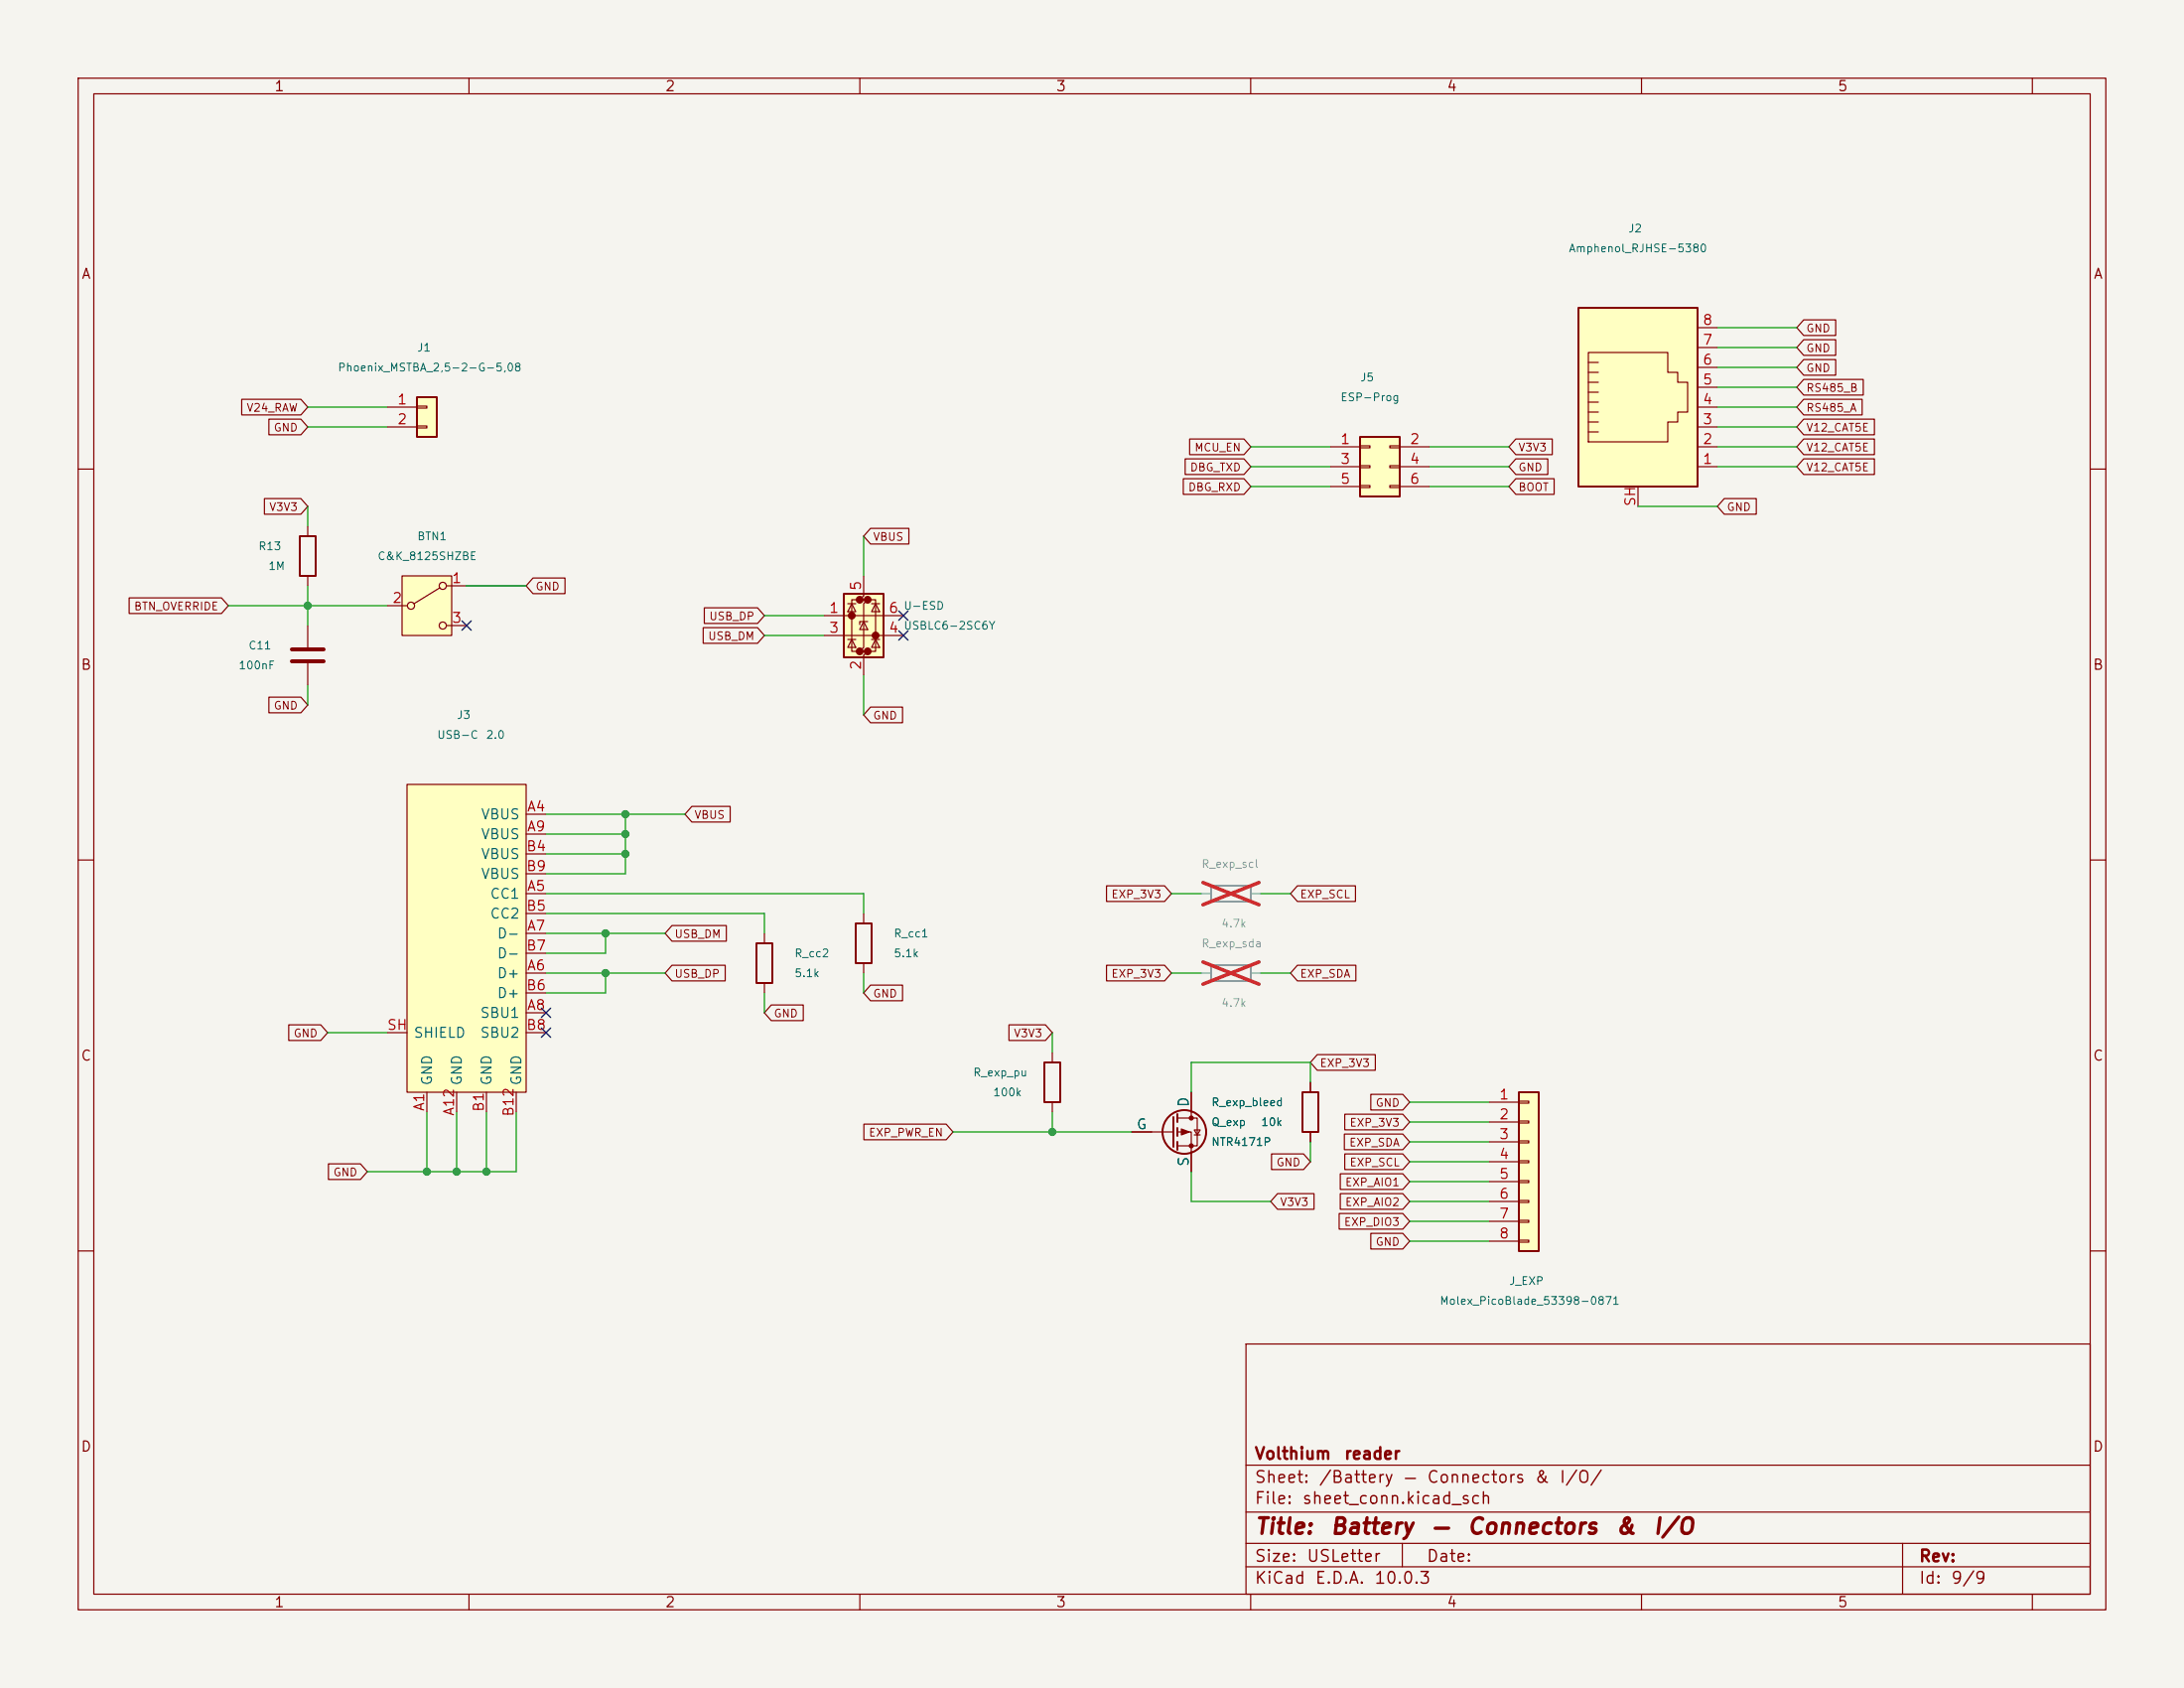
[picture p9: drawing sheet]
<svg xmlns="http://www.w3.org/2000/svg" width="279mm" height="216mm" viewBox="0 0 279 216" stroke-linecap="round" stroke-linejoin="round" font-family="sans-serif">
<path d="M0 0h279.4v215.9h-279.4z" fill="#f5f4ef" stroke="#f5f4ef" stroke-width=".13"/>
<g fill="none" stroke="#840000" stroke-width=".15">
<path d="M10 10h259.4v195.9h-259.4zM12 12h255.4v191.9h-255.4zM60 10v2M110 10v2M160 10v2M210 10v2M260 10v2M10 60h2M267.4 60h2M10 110h2M267.4 110h2M10 160h2"/>
<path d="M159.4 171.9h108v32h-108zM267.4 160h2M159.4 197.4h108M159.4 193.4h108M159.4 187.4h108M179.4 197.4v3M243.4 197.4v6.5M60 203.9v2M110 203.9v2M159.4 200.4h108M160 203.9v2M210 203.9v2"/>
<path d="M260 203.9v2"/>
</g>
<path d="M154.9 113.3h5.1v2h-5.1z" fill="none" stroke="#9c9b98" stroke-width=".25"/>
<path d="M153.7 114.3h1.2M160 114.3h1.3" fill="none" stroke="#9c9b98" stroke-width=".15"/>
<path d="M153.9 112.9l7.2 2.8M161.1 112.9l-7.2 2.8" fill="none" stroke="#e12e31" stroke-width=".46"/>
<path d="M174 55.9h5.1v7.6h-5.1z" fill="#ffffc2"/>
<path d="M174 55.9h5.1v7.6h-5.1z" fill="none" stroke="#840000" stroke-width=".25"/>
<path d="M170.2 57.2h3.8M170.2 59.7h3.8M174 57h1.3v.3h-1.3zM174 59.6h1.3v.2h-1.3zM177.8 57h1.3v.3h-1.3zM177.8 59.6h1.3v.2h-1.3zM179.1 57.2h3.8M179.1 59.7h3.8M170.2 62.2h3.8M174 62.1h1.3v.3h-1.3zM177.8 62.1h1.3v.3h-1.3zM179.1 62.2h3.8" fill="none" stroke="#840000" stroke-width=".15"/>
<path d="M52.1 100.3h15.2v39.4h-15.2z" fill="#ffffc2"/>
<g fill="none" stroke="#840000" stroke-width=".15">
<path d="M52.1 100.3h15.2v39.4h-15.2zM67.3 104.1h2.5M67.3 114.3h2.5M67.3 119.4h2.5M67.3 106.7h2.5M67.3 109.2h2.5M67.3 116.8h2.5M67.3 111.8h2.5M49.5 132.1h2.6M54.6 139.7v2.5M58.4 139.7v2.5M62.2 139.7v2.5"/>
<path d="M66 139.7v2.5M67.3 124.5h2.5M67.3 129.5h2.5M67.3 127h2.5M67.3 121.9h2.5M67.3 132.1h2.5"/>
</g>
<path d="M201.9 39.4h15.3v22.8h-15.3z" fill="#ffffc2"/>
<g fill="none" stroke="#840000" stroke-width=".15">
<path d="M203.2 50.2h1.3M203.2 51.4h1.3M203.2 52.7h1.3M203.2 54h1.3M203.2 55.2h1.3M203.2 45.1h10.2v2.5h1.2v1.3h1.3v3.8h-1.3v1.3h-1.2v2.5h-10.2zM203.2 48.9h1.3M203.2 46.4h1.3M203.2 47.6h1.3M217.2 59.7h2.5M217.2 57.2h2.5M217.2 54.6h2.5"/>
<path d="M217.2 52.1h2.5M217.2 49.5h2.5M217.2 47h2.5M217.2 44.5h2.5M217.2 41.9h2.5M209.5 62.2v2.6"/>
</g>
<path d="M201.9 39.4h15.3v22.8h-15.3z" fill="none" stroke="#840000" stroke-width=".25"/>
<path d="M53.3 50.8h2.6v5.1h-2.6z" fill="#ffffc2"/>
<path d="M53.3 50.8h2.6v5.1h-2.6zM38.4 68.6h2v5.1h-2z" fill="none" stroke="#840000" stroke-width=".25"/>
<path d="M49.5 52.1h3.8M49.5 54.6h3.8M53.3 51.9h1.3v.3h-1.3zM53.3 54.5h1.3v.2h-1.3zM39.4 67.3v1.3M39.4 73.7v1.2M39.4 80v2.8M39.4 84.8v2.8" fill="none" stroke="#840000" stroke-width=".15"/>
<path d="M37.3 83.1h4.1M37.3 84.6h4.1" fill="none" stroke="#840000" stroke-width=".51"/>
<path d="M51.4 73.7h6.4v7.6h-6.4z" fill="#ffffc2"/>
<g fill="none" stroke="#840000" stroke-width=".15">
<path d="M49.5 77.5h2.6M51.4 73.7h6.4v7.6h-6.4zM56.3 75.2l-3.3 2M57.1 74.9h2.6M57.1 80h2.6M152.4 139.7v3.3M144.8 144.8h5.3M150.6 143h2.6v3.6h-2.6M150.6 144.8h1.8v5.1M152.8 144.5h.7l-.3 .7zM152.8 145.2h.7"/>
<circle cx="52.6" cy="77.5" r=".46"/>
<circle cx="56.6" cy="74.9" r=".46"/>
<circle cx="56.6" cy="80" r=".46"/>
</g>
<path d="M154.9 123.4h5.1v2.1h-5.1z" fill="none" stroke="#9c9b98" stroke-width=".25"/>
<path d="M153.7 124.5h1.2M160 124.5h1.3" fill="none" stroke="#9c9b98" stroke-width=".15"/>
<path d="M153.9 123l7.2 2.9M161.1 123l-7.2 2.9" fill="none" stroke="#e12e31" stroke-width=".46"/>
<g fill="none" stroke="#840000" stroke-width=".25">
<path d="M150.1 142.9v3.8M150.6 142.5v1M150.6 144.3v1M150.6 146.1v1"/>
<circle cx="151.5" cy="144.8" r="2.79"/>
</g>
<g fill="#840000" stroke="#840000" stroke-width=".15">
<path d="M151.1 144.4l1 .4-1 .4z"/>
<circle cx="152.4" cy="143" r=".25"/>
<circle cx="152.4" cy="146.6" r=".25"/>
</g>
<path d="M194.3 139.7h2.5v20.3h-2.5z" fill="#ffffc2"/>
<path d="M109.5 118.1h2v5.1h-2zM96.8 120.7h2v5h-2zM133.6 135.9h2v5.1h-2zM166.6 139.7h2.1v5.1h-2.1zM194.3 139.7h2.5v20.3h-2.5z" fill="none" stroke="#840000" stroke-width=".25"/>
<g fill="none" stroke="#840000" stroke-width=".15">
<path d="M97.8 119.4v1.3M110.5 116.8v1.3M97.8 125.7v1.3M110.5 123.2v1.3M134.6 134.6v1.3M167.6 138.4v1.3M134.6 141v1.2M167.6 144.8v1.3M190.5 141h3.8M190.5 143.5h3.8M190.5 146.1h3.8M190.5 148.6h3.8"/>
<path d="M190.5 151.1h3.8M190.5 153.7h3.8M190.5 156.2h3.8M190.5 158.8h3.8M194.3 140.8h1.3v.3h-1.3zM194.3 143.4h1.3v.2h-1.3zM194.3 145.9h1.3v.3h-1.3zM194.3 148.5h1.3v.2h-1.3zM194.3 151h1.3v.3h-1.3zM194.3 153.5h1.3v.3h-1.3zM194.3 156.1h1.3v.2h-1.3zM194.3 158.6h1.3v.3h-1.3z"/>
</g>
<path d="M107.9 75.9h5.1v8.2h-5.1z" fill="#ffffc2"/>
<g fill="#840000" stroke="#840000" stroke-width=".51">
<circle cx="109" cy="78.7" r=".25"/>
<circle cx="110" cy="76.7" r=".25"/>
<circle cx="110" cy="83.3" r=".25"/>
<circle cx="111" cy="76.7" r=".25"/>
<circle cx="111" cy="83.3" r=".25"/>
<circle cx="112" cy="81.3" r=".25"/>
</g>
<g fill="none" stroke="#840000" stroke-width=".15">
<path d="M30.9 51.1h7.6l.9 1-.9 1h-7.6zM34.4 53.6h4.1l.9 1-.9 1h-4.1zM151.6 58.7h7.5l.9 1-.9 1h-7.5zM152.2 56.1h6.9l.9 1.1-.9 1h-6.9zM193.9 58.7h4.1v2h-4.1l-.9-1zM193.9 56.1h4.7v2.1h-4.7l-.9-1zM230.7 46h4.1v2h-4.1l-.8-1zM230.7 48.5h7.7v2h-7.7l-.8-1zM230.7 51.1h7.5v2h-7.5l-.8-1zM230.7 53.6h9.1v2h-9.1l-.8-1zM230.7 56.1h9.1v2.1h-9.1l-.8-1zM230.7 58.7h9.1v2h-9.1l-.8-1z"/>
<path d="M230.7 40.9h4.1v2h-4.1l-.8-1zM230.7 43.4h4.1v2.1h-4.1l-.8-1zM16.5 76.5h11.8l.9 1-.9 1h-11.8zM33.8 63.8h4.7l.9 1-.9 1h-4.7zM68.2 73.9h4.1v2h-4.1l-.9-1zM90.1 77.7h6.8l.9 1-.9 1h-6.8zM105.4 78.7h10.2M108.5 77.2h1M109 77.2l.5 1h-1zM110 76.7h-1v6.6h1M110.5 73.7v2.5l-.5 .5h1l-.5 .5v5.6l-.5 .5h1l-.5 .5v2.6M110.5 79.5l.5 1h-1z"/>
<path d="M111 79.5h-1v.4M111 76.7h1v6.6h-1M111.4 67.6h4.9v2h-4.9l-.9-1zM111.5 77.2h1M112 77.2l.5 1h-1zM151.4 61.2h7.7l.9 1-.9 1h-7.7zM193.9 61.2h4.9v2h-4.9l-.9-1zM220.6 63.8h4.1v2h-4.1l-.9-1zM34.4 89.2h4.1l.9 1-.9 1h-4.1zM90 80.3h6.9l.9 1-.9 1h-6.9zM105.4 81.3h10.2M108.5 81.8h1"/>
<path d="M109 81.8l.5 1h-1zM111.4 90.4h4.1v2h-4.1l-.9-1zM111.5 81.8h1M112 81.8l.5 1h-1zM86 118.4h6.9v2h-6.9l-.9-1zM88.5 103.1h4.9v2h-4.9l-.9-1zM141.6 113.3h7.4l.9 1-.9 1h-7.4zM166 113.3h7.4v2h-7.4l-.9-1zM36.9 131.1h4.1l.9 1-.9 1h-4.1zM86 123.5h6.8v2h-6.8l-.9-1zM98.7 128.5h4.1v2h-4.1l-.9-1zM111.4 126h4.1v2h-4.1l-.9-1z"/>
<path d="M129.1 131.1h4.6l.9 1-.9 1h-4.6zM141.6 123.5h7.4l.9 1-.9 1h-7.4zM152.4 139.7v2.5M166 123.5h7.5v2h-7.5l-.9-1zM167.6 138.4v1.3M168.5 134.9h7.4v2h-7.4l-.9-1zM175.4 140h4.1l.8 1-.8 1h-4.1zM42 148.9h4.1l.9 1-.9 1h-4.1zM110.5 143.8h10.5l.9 1-.9 1h-10.5zM144.8 144.8h2.5M152.4 147.3v2.6M162.7 147.6h4.1l.8 1-.8 1h-4.1z"/>
<path d="M163.4 152.7h4.7v2h-4.7l-.8-1zM167.6 144.8v1.3M171.3 155.2h8.2l.8 1-.8 1h-8.2zM171.5 152.7h8l.8 1-.8 1h-8zM171.5 150.1h8l.8 1-.8 1h-8zM172 145h7.5l.8 1.1-.8 1h-7.5zM172 147.6h7.5l.8 1-.8 1h-7.5zM172 142.5h7.5l.8 1-.8 1h-7.5zM175.4 157.7h4.1l.8 1.1-.8 1h-4.1z"/>
</g>
<path d="M107.9 75.9h5.1v8.2h-5.1z" fill="none" stroke="#840000" stroke-width=".25"/>
<g fill="none" stroke="#009600" stroke-width=".15">
<path d="M39.4 52.1h10.1M39.4 54.6h10.1M160 59.7h10.2M160 57.2h10.2M182.9 59.7h10.1M182.9 57.2h10.1M219.7 52.1h10.2M219.7 54.6h10.2M219.7 49.5h10.2M219.7 47h10.2M219.7 44.5h10.2M219.7 41.9h10.2"/>
<path d="M219.7 59.7h10.2M219.7 57.2h10.2M29.2 77.5h20.3M39.4 64.8v2.5M39.4 74.9v5.1M59.7 74.9h7.6M97.8 78.7h7.6M110.5 68.6v5.1M160 62.2h10.2M182.9 62.2h10.1M209.5 64.8h10.2M39.4 87.6v2.6"/>
<path d="M97.8 81.3h7.6M110.5 86.4v5M69.8 109.2h10.2M69.8 114.3h40.7v2.5M69.8 116.8h28v2.6M69.8 119.4h15.3M69.8 106.7h10.2M69.8 104.1h17.8M77.5 119.4v2.5h-7.7M80 104.1v7.7h-10.2M149.9 114.3h3.8M161.3 114.3h3.8"/>
<path d="M41.9 132.1h7.6M69.8 124.5h15.3M77.5 124.5v2.5h-7.7M97.8 127v2.5M110.5 124.5v2.5M134.6 132.1v2.5M149.9 124.5h3.8M161.3 124.5h3.8M167.6 138.4v-2.5h-15.2v3.8M54.6 142.2v7.7M58.4 142.2v7.7M62.2 142.2v7.7"/>
<path d="M66 142.2v7.7h-19M121.9 144.8h22.9M134.6 142.2v2.6M152.4 149.9v3.8h10.2M167.6 146.1v2.5M180.3 146.1h10.2M180.3 148.6h10.2M180.3 153.7h10.2M180.3 156.2h10.2M180.3 158.8h10.2M180.3 141h10.2M180.3 143.5h10.2"/>
<path d="M180.3 151.1h10.2"/>
</g>
<path d="M59.1 79.4l1.2 1.2M60.3 79.4l-1.2 1.2M115 78.1l1.2 1.2M116.2 78.1l-1.2 1.2M115 80.7l1.2 1.2M116.2 80.7l-1.2 1.2M69.2 131.5l1.3 1.2M69.2 128.9l1.3 1.2M70.5 131.5l-1.3 1.2M70.5 128.9l-1.3 1.2" fill="none" stroke="#000084" stroke-width=".15"/>
<g fill="#009600" stroke="#009600" stroke-width=".13">
<circle cx="54.6" cy="149.9" r=".46"/>
<circle cx="62.2" cy="149.9" r=".46"/>
<circle cx="58.4" cy="149.9" r=".46"/>
<circle cx="80" cy="109.2" r=".46"/>
<circle cx="80" cy="106.7" r=".46"/>
<circle cx="80" cy="104.1" r=".46"/>
<circle cx="77.5" cy="119.4" r=".46"/>
<circle cx="77.5" cy="124.5" r=".46"/>
<circle cx="134.6" cy="144.8" r=".46"/>
<circle cx="39.4" cy="77.5" r=".46"/>
</g>
<g font-size="2" fill="#840000">
<text x="160.4" y="196.7">Title:</text>
<text x="170.1" y="196.7">Battery</text>
<text x="183" y="196.7">—</text>
<text x="187.6" y="196.7">Connectors</text>
<text x="206.6" y="196.7">&amp;</text>
<text x="211.4" y="196.7">I/O</text>
</g>
<g font-size="1.5" fill="#840000">
<text x="160.4" y="190">Sheet:</text>
<text x="160.4" y="187">Volthium</text>
<text x="168.6" y="190">/Battery</text>
<text x="171.9" y="187">reader</text>
<text x="179.4" y="190">—</text>
<text x="182.4" y="190">Connectors</text>
<text x="196.2" y="190">&amp;</text>
<text x="199.4" y="190">I/O/</text>
<text x="160.4" y="192.7">File:</text>
<text x="166.5" y="192.7">sheet_conn.kicad_sch</text>
<text x="160.4" y="202.9">KiCad</text>
<text x="160.4" y="200.1">Size:</text>
<text x="167.1" y="200.1">USLetter</text>
<text x="168.1" y="202.9">E.D.A.</text>
<text x="175.7" y="202.9">10.0.3</text>
<text x="182.4" y="200.1">Date:</text>
<text x="245.4" y="200.1">Rev:</text>
<text x="245.4" y="202.9">Id:</text>
<text x="249.5" y="202.9">9/9</text>
</g>
<g font-size="1.3" fill="#840000">
<text x="35" y="12">1</text>
<text x="85" y="12">2</text>
<text x="135" y="12">3</text>
<text x="185" y="12">4</text>
<text x="235" y="12">5</text>
<text x="10.3" y="36">A</text>
<text x="267.7" y="36">A</text>
<text x="10.3" y="86">B</text>
<text x="267.7" y="86">B</text>
<text x="10.3" y="136">C</text>
<text x="267.7" y="136">C</text>
<text x="10.3" y="186">D</text>
<text x="267.7" y="186">D</text>
<text x="35" y="205.9">1</text>
<text x="85" y="205.9">2</text>
<text x="135" y="205.9">3</text>
<text x="185" y="205.9">4</text>
<text x="235" y="205.9">5</text>
</g>
<g font-size="1.3" fill="#a90000">
<text x="217.7" y="41.9">8</text>
<text x="217.7" y="47">6</text>
<text x="217.7" y="44.4">7</text>
<text x="50.7" y="52">1</text>
<text x="217.7" y="52">4</text>
<text x="217.7" y="49.5">5</text>
<text x="50.7" y="54.6">2</text>
<text x="171.4" y="57.1">1</text>
<text x="171.4" y="59.7">3</text>
<text x="180.3" y="57.1">2</text>
<text x="180.3" y="59.7">4</text>
<text x="217.7" y="59.7">1</text>
<text x="217.7" y="57.1">2</text>
<text x="217.7" y="54.6">3</text>
<text x="171.4" y="62.2">5</text>
<text x="180.3" y="62.2">6</text>
<text x="209.5" y="64.9" transform="rotate(-90 209.5 64.9)">SH</text>
<text x="50.1" y="77.4">2</text>
<text x="57.7" y="74.9">1</text>
<text x="110.5" y="75.6" transform="rotate(-90 110.5 75.6)">5</text>
<text x="57.7" y="80">3</text>
<text x="106" y="78.7">1</text>
<text x="106" y="81.3">3</text>
<text x="113.6" y="81.3">4</text>
<text x="113.6" y="78.7">6</text>
<text x="110.5" y="85.8" transform="rotate(-90 110.5 85.8)">2</text>
<text x="67.3" y="104.1">A4</text>
<text x="67.3" y="106.7">A9</text>
<text x="67.2" y="109.2">B4</text>
<text x="67.2" y="111.7">B9</text>
<text x="67.2" y="116.8">B5</text>
<text x="67.3" y="114.3">A5</text>
<text x="67.3" y="119.4">A7</text>
<text x="67.2" y="121.9">B7</text>
<text x="67.3" y="124.4">A6</text>
<text x="67.2" y="127">B6</text>
<text x="67.3" y="129.5">A8</text>
<text x="49.4" y="132.1">SH</text>
<text x="67.2" y="132.1">B8</text>
<text x="54.6" y="142.2" transform="rotate(-90 54.6 142.2)">A1</text>
<text x="58.4" y="142.8" transform="rotate(-90 58.4 142.8)">A12</text>
<text x="62.2" y="142.3" transform="rotate(-90 62.2 142.3)">B1</text>
<text x="66" y="142.9" transform="rotate(-90 66 142.9)">B12</text>
<text x="191.7" y="140.9">1</text>
<text x="191.7" y="143.5">2</text>
<text x="191.7" y="146">3</text>
<text x="191.7" y="148.6">4</text>
<text x="191.7" y="151.1">5</text>
<text x="191.7" y="153.6">6</text>
<text x="191.7" y="156.2">7</text>
<text x="191.7" y="158.7">8</text>
</g>
<g font-size="1.3" fill="#006464">
<text x="61.4" y="105.1">VBUS</text>
<text x="61.4" y="107.7">VBUS</text>
<text x="61.4" y="110.2">VBUS</text>
<text x="61.4" y="112.7">VBUS</text>
<text x="62.6" y="115.3">CC1</text>
<text x="62.6" y="117.8">CC2</text>
<text x="63.5" y="125.4">D+</text>
<text x="63.5" y="120.4">D-</text>
<text x="63.5" y="122.9">D-</text>
<text x="61.3" y="130.5">SBU1</text>
<text x="63.5" y="128">D+</text>
<text x="52.8" y="133.1">SHIELD</text>
<text x="61.3" y="133.1">SBU2</text>
<text x="55.6" y="138.9" transform="rotate(-90 55.6 138.9)">GND</text>
<text x="59.4" y="138.9" transform="rotate(-90 59.4 138.9)">GND</text>
<text x="63.2" y="138.9" transform="rotate(-90 63.2 138.9)">GND</text>
<text x="67" y="138.9" transform="rotate(-90 67 138.9)">GND</text>
<text x="152.4" y="141.7" transform="rotate(-90 152.4 141.7)">D</text>
<text x="145.3" y="144.8">G</text>
<text x="152.4" y="149.3" transform="rotate(-90 152.4 149.3)">S</text>
</g>
<g font-size="1" fill="#006464">
<text x="208.2" y="30">J2</text>
<text x="200.6" y="32.5">Amphenol_RJHSE-5380</text>
<text x="43.1" y="47.8">Phoenix_MSTBA_2,5-2-G-5,08</text>
<text x="53.3" y="45.2">J1</text>
<text x="171.4" y="51.6">ESP-Prog</text>
<text x="173.9" y="49">J5</text>
<text x="33" y="70.6">R13</text>
<text x="48.2" y="71.9">C&amp;K_8125SHZBE</text>
<text x="53.3" y="69.3">BTN1</text>
<text x="34.2" y="73.2">1M</text>
<text x="31.7" y="83.3">C11</text>
<text x="115.5" y="78.2">U-ESD</text>
<text x="115.5" y="80.8">USBLC6-2SC6Y</text>
<text x="30.4" y="85.9">100nF</text>
<text x="55.8" y="94.7">USB-C</text>
<text x="58.4" y="92.2">J3</text>
<text x="62.1" y="94.7">2.0</text>
<text x="101.6" y="122.7">R_cc2</text>
<text x="101.6" y="125.2">5.1k</text>
<text x="114.3" y="120.1">R_cc1</text>
<text x="114.3" y="122.7">5.1k</text>
<text x="124.4" y="137.9">R_exp_pu</text>
<text x="127" y="140.5">100k</text>
<text x="154.9" y="141.7">R_exp_bleed</text>
<text x="154.9" y="144.3">Q_exp</text>
<text x="154.9" y="146.8">NTR4171P</text>
<text x="161.2" y="144.3">10k</text>
<text x="184.1" y="167.1">Molex_PicoBlade_53398-0871</text>
<text x="193" y="164.6">J_EXP</text>
</g>
<g font-size="1" fill="#840000">
<text x="231" y="47.8">GND</text>
<text x="231" y="42.7">GND</text>
<text x="231" y="45.3">GND</text>
<text x="31.5" y="52.9">V24_RAW</text>
<text x="231" y="50.4">RS485_B</text>
<text x="231" y="52.9">RS485_A</text>
<text x="34.9" y="55.4">GND</text>
<text x="152.7" y="58">MCU_EN</text>
<text x="194.2" y="58">V3V3</text>
<text x="231" y="55.4">V12_CAT5E</text>
<text x="231" y="58">V12_CAT5E</text>
<text x="34.4" y="65.6">V3V3</text>
<text x="151.9" y="63.1">DBG_RXD</text>
<text x="152.2" y="60.5">DBG_TXD</text>
<text x="194.2" y="63.1">BOOT</text>
<text x="194.2" y="60.5">GND</text>
<text x="220.8" y="65.6">GND</text>
<text x="231" y="60.5">V12_CAT5E</text>
<text x="111.6" y="69.4">VBUS</text>
<text x="68.4" y="75.8">GND</text>
<text x="17.1" y="78.3">BTN_OVERRIDE</text>
<text x="90.5" y="82.1">USB_DM</text>
<text x="90.6" y="79.6">USB_DP</text>
<text x="34.9" y="91">GND</text>
<text x="111.6" y="92.3">GND</text>
<text x="88.8" y="105">VBUS</text>
<text x="142.1" y="115.1">EXP_3V3</text>
<text x="166.2" y="115.1">EXP_SCL</text>
<text x="86.2" y="125.3">USB_DP</text>
<text x="86.2" y="120.2">USB_DM</text>
<text x="142.1" y="125.3">EXP_3V3</text>
<text x="166.2" y="125.3">EXP_SDA</text>
<text x="98.9" y="130.4">GND</text>
<text x="111.6" y="127.8">GND</text>
<text x="37.5" y="132.9">GND</text>
<text x="129.6" y="132.9">V3V3</text>
<text x="168.8" y="136.7">EXP_3V3</text>
<text x="175.9" y="141.8">GND</text>
<text x="111.1" y="145.6">EXP_PWR_EN</text>
<text x="163.2" y="149.4">GND</text>
<text x="172.5" y="146.9">EXP_SDA</text>
<text x="172.6" y="149.4">EXP_SCL</text>
<text x="172.6" y="144.3">EXP_3V3</text>
<text x="42.6" y="150.7">GND</text>
<text x="163.7" y="154.5">V3V3</text>
<text x="172" y="154.5">EXP_AIO2</text>
<text x="172" y="152">EXP_AIO1</text>
<text x="171.9" y="157">EXP_DIO3</text>
<text x="175.9" y="159.6">GND</text>
</g>
<g font-size="1" fill="#939391">
<text x="153.6" y="111.3">R_exp_scl</text>
<text x="156.2" y="118.9">4.7k</text>
<text x="153.6" y="121.4">R_exp_sda</text>
<text x="156.2" y="129">4.7k</text>
</g>
</svg>
